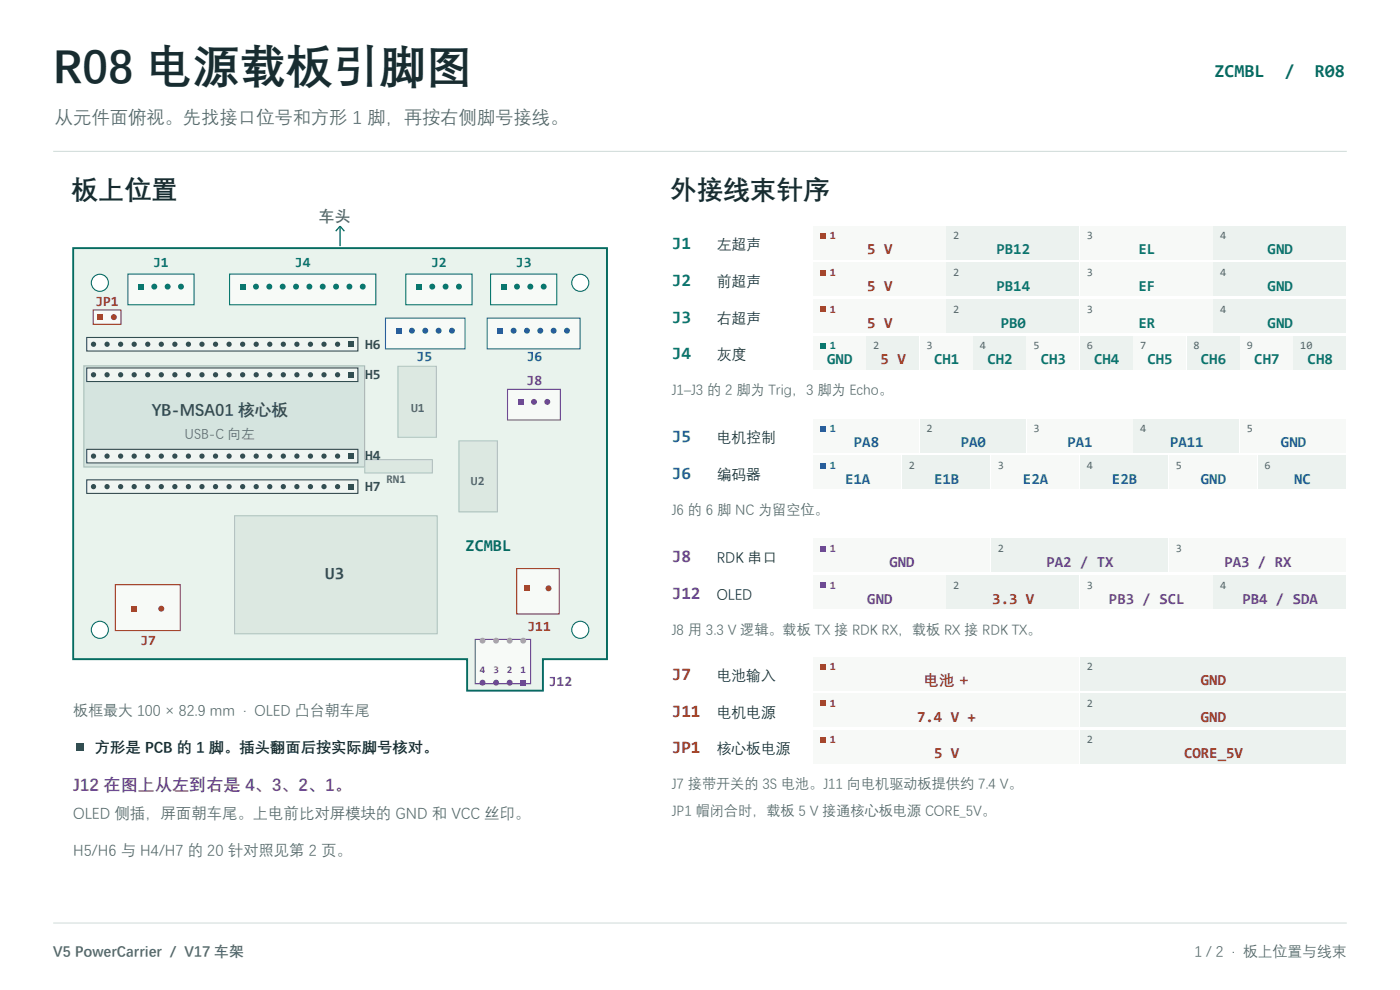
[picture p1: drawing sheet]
<svg xmlns="http://www.w3.org/2000/svg" width="297mm" height="210mm" viewBox="0 0 297 210" stroke-linecap="round" stroke-linejoin="round" font-family="sans-serif">
<path d="M11.3 32.1h274.4" fill="none" stroke="#cedad7" stroke-width=".21"/>
<path d="M72.1 48v4.2M72.1 48l-.9 1M72.1 48l1 1" fill="none" stroke="#076b60" stroke-width=".28"/>
<path d="M15.5 52.6h113.3v87.2h-13.6v6.7h-16.1v-6.7h-83.6z" fill-rule="evenodd" fill="#e9f3ed" stroke="#076b60" stroke-width=".41"/>
<path d="M17.8 77.6h59.6v21.5h-59.6z" fill-rule="evenodd" fill="#d5e4df" stroke="#a6beb5" stroke-width=".23"/>
<g fill="#dce8e1" stroke="#b0c7bc" stroke-width=".23">
<path d="M84.4 77.7h8.2v15.1h-8.2z" fill-rule="evenodd"/>
<path d="M97.4 93.5h8.1v15.1h-8.1z" fill-rule="evenodd"/>
<path d="M49.8 109.4h43v25h-43z" fill-rule="evenodd"/>
<path d="M77.4 97.5h14.3v2.8h-14.3z" fill-rule="evenodd"/>
</g>
<g fill="#f7faf7" stroke="#08766d" stroke-width=".23">
<path d="M27.1 58.1h14.1v6.5h-14.1z" fill-rule="evenodd"/>
<path d="M86.1 58.1h14v6.5h-14z" fill-rule="evenodd"/>
<path d="M104.1 58.1h14v6.5h-14z" fill-rule="evenodd"/>
<path d="M48.7 58.1h31v6.5h-31z" fill-rule="evenodd"/>
</g>
<g fill="#f7faf7" stroke="#265d9a" stroke-width=".23">
<path d="M81.8 67.5h16.9v6.5h-16.9z" fill-rule="evenodd"/>
<path d="M103.4 67.5h19.7v6.5h-19.7z" fill-rule="evenodd"/>
</g>
<g fill="#f7faf7" stroke="#a33f24" stroke-width=".23">
<path d="M24.5 124h13.7v9.8h-13.7z" fill-rule="evenodd"/>
<path d="M109.6 120.6h9v9.6h-9z" fill-rule="evenodd"/>
<path d="M19.8 65.7h5.9v3.1h-5.9z" fill-rule="evenodd"/>
</g>
<g fill="#f7faf7" stroke="#694490" stroke-width=".23">
<path d="M107.7 82.6h11.2v6.5h-11.2z" fill-rule="evenodd"/>
<path d="M100.8 135.6h11.8v9.4h-11.8z" fill-rule="evenodd"/>
</g>
<g fill="#f0f5f2" stroke="#324e51" stroke-width=".23">
<path d="M18.4 95.3h57.5v2.9h-57.5z" fill-rule="evenodd"/>
<path d="M18.4 78.1h57.5v2.8h-57.5z" fill-rule="evenodd"/>
<path d="M18.4 71.6h57.5v2.9h-57.5z" fill-rule="evenodd"/>
<path d="M18.4 101.8h57.5v2.9h-57.5z" fill-rule="evenodd"/>
</g>
<g fill="#324e51">
<path d="M73.9 96.2h1.1v1.1h-1.1z" fill-rule="evenodd"/>
<path d="M73.9 78.9h1.1v1.2h-1.1z" fill-rule="evenodd"/>
<circle cx="19.8" cy="96.8" r=".56"/>
<circle cx="22.7" cy="96.8" r=".56"/>
<circle cx="25.6" cy="96.8" r=".56"/>
<circle cx="28.5" cy="96.8" r=".56"/>
<circle cx="31.3" cy="96.8" r=".56"/>
<circle cx="34.2" cy="96.8" r=".56"/>
<circle cx="37.1" cy="96.8" r=".56"/>
<circle cx="40" cy="96.8" r=".56"/>
<circle cx="42.8" cy="96.8" r=".56"/>
<circle cx="45.7" cy="96.8" r=".56"/>
<circle cx="48.6" cy="96.8" r=".56"/>
<circle cx="51.5" cy="96.8" r=".56"/>
<circle cx="54.4" cy="96.8" r=".56"/>
<circle cx="57.2" cy="96.8" r=".56"/>
<circle cx="60.1" cy="96.8" r=".56"/>
<circle cx="63" cy="96.8" r=".56"/>
<circle cx="65.9" cy="96.8" r=".56"/>
<circle cx="68.7" cy="96.8" r=".56"/>
<circle cx="71.6" cy="96.8" r=".56"/>
<circle cx="19.8" cy="79.5" r=".56"/>
<circle cx="22.7" cy="79.5" r=".56"/>
<circle cx="25.6" cy="79.5" r=".56"/>
<circle cx="28.5" cy="79.5" r=".56"/>
<circle cx="31.3" cy="79.5" r=".56"/>
<circle cx="34.2" cy="79.5" r=".56"/>
<circle cx="37.1" cy="79.5" r=".56"/>
<circle cx="40" cy="79.5" r=".56"/>
<circle cx="42.8" cy="79.5" r=".56"/>
<circle cx="45.7" cy="79.5" r=".56"/>
<circle cx="48.6" cy="79.5" r=".56"/>
<circle cx="51.5" cy="79.5" r=".56"/>
<circle cx="54.4" cy="79.5" r=".56"/>
<circle cx="57.2" cy="79.5" r=".56"/>
<circle cx="60.1" cy="79.5" r=".56"/>
<circle cx="63" cy="79.5" r=".56"/>
<circle cx="65.9" cy="79.5" r=".56"/>
<circle cx="68.7" cy="79.5" r=".56"/>
<circle cx="71.6" cy="79.5" r=".56"/>
</g>
<g fill="#08766d">
<path d="M29.3 60.2h1.2v1.2h-1.2z" fill-rule="evenodd"/>
<path d="M88.2 60.2h1.3v1.2h-1.3z" fill-rule="evenodd"/>
<path d="M106.2 60.2h1.3v1.2h-1.3z" fill-rule="evenodd"/>
<path d="M50.8 60.2h1.3v1.2h-1.3z" fill-rule="evenodd"/>
<circle cx="32.7" cy="60.8" r=".63"/>
<circle cx="35.6" cy="60.8" r=".63"/>
<circle cx="38.4" cy="60.8" r=".63"/>
<circle cx="91.7" cy="60.8" r=".63"/>
<circle cx="94.5" cy="60.8" r=".63"/>
<circle cx="97.4" cy="60.8" r=".63"/>
<circle cx="109.7" cy="60.8" r=".63"/>
<circle cx="112.5" cy="60.8" r=".63"/>
<circle cx="115.3" cy="60.8" r=".63"/>
<circle cx="54.3" cy="60.8" r=".63"/>
<circle cx="57.1" cy="60.8" r=".63"/>
<circle cx="60" cy="60.8" r=".63"/>
<circle cx="62.8" cy="60.8" r=".63"/>
<circle cx="65.6" cy="60.8" r=".63"/>
<circle cx="68.5" cy="60.8" r=".63"/>
<circle cx="71.3" cy="60.8" r=".63"/>
<circle cx="74.1" cy="60.8" r=".63"/>
<circle cx="77" cy="60.8" r=".63"/>
</g>
<g fill="#265d9a">
<path d="M83.9 69.5h1.3v1.3h-1.3z" fill-rule="evenodd"/>
<path d="M105.5 69.5h1.3v1.3h-1.3z" fill-rule="evenodd"/>
<circle cx="87.4" cy="70.1" r=".63"/>
<circle cx="90.2" cy="70.1" r=".63"/>
<circle cx="93" cy="70.1" r=".63"/>
<circle cx="95.9" cy="70.1" r=".63"/>
<circle cx="109" cy="70.1" r=".63"/>
<circle cx="111.8" cy="70.1" r=".63"/>
<circle cx="114.6" cy="70.1" r=".63"/>
<circle cx="117.5" cy="70.1" r=".63"/>
<circle cx="120.3" cy="70.1" r=".63"/>
</g>
<g fill="#694490">
<path d="M109.8 84.6h1.3v1.3h-1.3z" fill-rule="evenodd"/>
<circle cx="113.3" cy="85.2" r=".63"/>
<circle cx="116.1" cy="85.2" r=".63"/>
</g>
<g fill="#a33f24">
<path d="M27.8 128.5h1.3v1.2h-1.3z" fill-rule="evenodd"/>
<path d="M111.3 124.2h1.2v1.2h-1.2z" fill-rule="evenodd"/>
<path d="M20.6 66.6h1.3v1.3h-1.3z" fill-rule="evenodd"/>
<circle cx="34.2" cy="129.1" r=".63"/>
<circle cx="116.4" cy="124.8" r=".63"/>
<circle cx="24.2" cy="67.3" r=".63"/>
</g>
<g fill="#324e51">
<path d="M73.9 72.5h1.1v1.1h-1.1z" fill-rule="evenodd"/>
<path d="M73.9 102.7h1.1v1.1h-1.1z" fill-rule="evenodd"/>
<circle cx="19.8" cy="73" r=".56"/>
<circle cx="22.7" cy="73" r=".56"/>
<circle cx="25.6" cy="73" r=".56"/>
<circle cx="28.5" cy="73" r=".56"/>
<circle cx="31.3" cy="73" r=".56"/>
<circle cx="34.2" cy="73" r=".56"/>
<circle cx="37.1" cy="73" r=".56"/>
<circle cx="40" cy="73" r=".56"/>
<circle cx="42.8" cy="73" r=".56"/>
<circle cx="45.7" cy="73" r=".56"/>
<circle cx="48.6" cy="73" r=".56"/>
<circle cx="51.5" cy="73" r=".56"/>
<circle cx="54.4" cy="73" r=".56"/>
<circle cx="57.2" cy="73" r=".56"/>
<circle cx="60.1" cy="73" r=".56"/>
<circle cx="63" cy="73" r=".56"/>
<circle cx="65.9" cy="73" r=".56"/>
<circle cx="68.7" cy="73" r=".56"/>
<circle cx="71.6" cy="73" r=".56"/>
<circle cx="19.8" cy="103.2" r=".56"/>
<circle cx="22.7" cy="103.2" r=".56"/>
<circle cx="25.6" cy="103.2" r=".56"/>
<circle cx="28.5" cy="103.2" r=".56"/>
<circle cx="31.3" cy="103.2" r=".56"/>
<circle cx="34.2" cy="103.2" r=".56"/>
<circle cx="37.1" cy="103.2" r=".56"/>
<circle cx="40" cy="103.2" r=".56"/>
<circle cx="42.8" cy="103.2" r=".56"/>
<circle cx="45.7" cy="103.2" r=".56"/>
<circle cx="48.6" cy="103.2" r=".56"/>
<circle cx="51.5" cy="103.2" r=".56"/>
<circle cx="54.4" cy="103.2" r=".56"/>
<circle cx="57.2" cy="103.2" r=".56"/>
<circle cx="60.1" cy="103.2" r=".56"/>
<circle cx="63" cy="103.2" r=".56"/>
<circle cx="65.9" cy="103.2" r=".56"/>
<circle cx="68.7" cy="103.2" r=".56"/>
<circle cx="71.6" cy="103.2" r=".56"/>
</g>
<g fill="#694490">
<path d="M110.4 144.2h1.2v1.2h-1.2z" fill-rule="evenodd"/>
<circle cx="108.1" cy="144.8" r=".63"/>
<circle cx="105.2" cy="144.8" r=".63"/>
<circle cx="102.4" cy="144.8" r=".63"/>
</g>
<g fill="#a89cb9">
<circle cx="111" cy="135.9" r=".63"/>
<circle cx="108.1" cy="135.9" r=".63"/>
<circle cx="105.2" cy="135.9" r=".63"/>
<circle cx="102.4" cy="135.9" r=".63"/>
</g>
<g fill="#fff" stroke="#076b60" stroke-width=".23">
<circle cx="21.2" cy="60" r="1.81"/>
<circle cx="123.1" cy="60" r="1.81"/>
<circle cx="21.2" cy="133.6" r="1.81"/>
<circle cx="123.1" cy="133.6" r="1.81"/>
</g>
<path d="M16.1 157.6h1.7v1.6h-1.7z" fill-rule="evenodd" fill="#324e51"/>
<path d="M172.5 48h28.1v7h-28.1z" fill-rule="evenodd" fill="#f7f9f7"/>
<path d="M174 49.5h1.3v1.2h-1.3z" fill-rule="evenodd" fill="#a33f24"/>
<path d="M200.8 48h28.1v7h-28.1z" fill-rule="evenodd" fill="#ecf2ef"/>
<path d="M229.1 48h28.1v7h-28.1z" fill-rule="evenodd" fill="#f7f9f7"/>
<path d="M257.4 48h28.1v7h-28.1z" fill-rule="evenodd" fill="#ecf2ef"/>
<path d="M172.5 55.7h28.1v7.1h-28.1z" fill-rule="evenodd" fill="#f7f9f7"/>
<path d="M174 57.2h1.3v1.3h-1.3z" fill-rule="evenodd" fill="#a33f24"/>
<path d="M200.8 55.7h28.1v7.1h-28.1z" fill-rule="evenodd" fill="#ecf2ef"/>
<path d="M229.1 55.7h28.1v7.1h-28.1z" fill-rule="evenodd" fill="#f7f9f7"/>
<path d="M257.4 55.7h28.1v7.1h-28.1z" fill-rule="evenodd" fill="#ecf2ef"/>
<path d="M172.5 63.5h28.1v7.1h-28.1z" fill-rule="evenodd" fill="#f7f9f7"/>
<path d="M174 65h1.3v1.3h-1.3z" fill-rule="evenodd" fill="#a33f24"/>
<path d="M200.8 63.5h28.1v7.1h-28.1z" fill-rule="evenodd" fill="#ecf2ef"/>
<path d="M229.1 63.5h28.1v7.1h-28.1z" fill-rule="evenodd" fill="#f7f9f7"/>
<path d="M257.4 63.5h28.1v7.1h-28.1z" fill-rule="evenodd" fill="#ecf2ef"/>
<path d="M172.5 71.3h11.1v7h-11.1z" fill-rule="evenodd" fill="#f7f9f7"/>
<path d="M174 72.7h1.3v1.3h-1.3z" fill-rule="evenodd" fill="#08766d"/>
<path d="M183.8 71.3h11.1v7h-11.1z" fill-rule="evenodd" fill="#ecf2ef"/>
<path d="M195.2 71.3h11.1v7h-11.1z" fill-rule="evenodd" fill="#f7f9f7"/>
<path d="M206.5 71.3h11.1v7h-11.1z" fill-rule="evenodd" fill="#ecf2ef"/>
<path d="M217.8 71.3h11.1v7h-11.1z" fill-rule="evenodd" fill="#f7f9f7"/>
<path d="M229.1 71.3h11.1v7h-11.1z" fill-rule="evenodd" fill="#ecf2ef"/>
<path d="M240.5 71.3h11.1v7h-11.1z" fill-rule="evenodd" fill="#f7f9f7"/>
<path d="M251.8 71.3h11.1v7h-11.1z" fill-rule="evenodd" fill="#ecf2ef"/>
<path d="M263.1 71.3h11.1v7h-11.1z" fill-rule="evenodd" fill="#f7f9f7"/>
<path d="M274.4 71.3h11.1v7h-11.1z" fill-rule="evenodd" fill="#ecf2ef"/>
<path d="M172.5 88.9h22.4v7.1h-22.4z" fill-rule="evenodd" fill="#f7f9f7"/>
<path d="M174 90.4h1.3v1.3h-1.3z" fill-rule="evenodd" fill="#265d9a"/>
<path d="M195.2 88.9h22.4v7.1h-22.4z" fill-rule="evenodd" fill="#ecf2ef"/>
<path d="M217.8 88.9h22.4v7.1h-22.4z" fill-rule="evenodd" fill="#f7f9f7"/>
<path d="M240.5 88.9h22.4v7.1h-22.4z" fill-rule="evenodd" fill="#ecf2ef"/>
<g fill="#f7f9f7">
<path d="M263.1 88.9h22.4v7.1h-22.4z" fill-rule="evenodd"/>
<path d="M172.5 96.7h18.7v7h-18.7z" fill-rule="evenodd"/>
</g>
<path d="M174 98.1h1.3v1.3h-1.3z" fill-rule="evenodd" fill="#265d9a"/>
<path d="M191.4 96.7h18.6v7h-18.6z" fill-rule="evenodd" fill="#ecf2ef"/>
<path d="M210.3 96.7h18.6v7h-18.6z" fill-rule="evenodd" fill="#f7f9f7"/>
<path d="M229.1 96.7h18.7v7h-18.7z" fill-rule="evenodd" fill="#ecf2ef"/>
<path d="M248 96.7h18.7v7h-18.7z" fill-rule="evenodd" fill="#f7f9f7"/>
<path d="M266.9 96.7h18.6v7h-18.6z" fill-rule="evenodd" fill="#ecf2ef"/>
<path d="M172.5 114.3h37.5v7.1h-37.5z" fill-rule="evenodd" fill="#f7f9f7"/>
<path d="M174 115.8h1.3v1.3h-1.3z" fill-rule="evenodd" fill="#694490"/>
<path d="M210.3 114.3h37.5v7.1h-37.5z" fill-rule="evenodd" fill="#ecf2ef"/>
<g fill="#f7f9f7">
<path d="M248 114.3h37.5v7.1h-37.5z" fill-rule="evenodd"/>
<path d="M172.5 122.1h28.1v7h-28.1z" fill-rule="evenodd"/>
</g>
<path d="M174 123.5h1.3v1.3h-1.3z" fill-rule="evenodd" fill="#694490"/>
<path d="M200.8 122.1h28.1v7h-28.1z" fill-rule="evenodd" fill="#ecf2ef"/>
<path d="M229.1 122.1h28.1v7h-28.1z" fill-rule="evenodd" fill="#f7f9f7"/>
<path d="M257.4 122.1h28.1v7h-28.1z" fill-rule="evenodd" fill="#ecf2ef"/>
<path d="M172.5 139.3h56.4v7.1h-56.4z" fill-rule="evenodd" fill="#f7f9f7"/>
<path d="M174 140.8h1.3v1.3h-1.3z" fill-rule="evenodd" fill="#a33f24"/>
<path d="M229.1 139.3h56.4v7.1h-56.4z" fill-rule="evenodd" fill="#ecf2ef"/>
<path d="M172.5 147.1h56.4v7.1h-56.4z" fill-rule="evenodd" fill="#f7f9f7"/>
<path d="M174 148.6h1.3v1.3h-1.3z" fill-rule="evenodd" fill="#a33f24"/>
<path d="M229.1 147.1h56.4v7.1h-56.4z" fill-rule="evenodd" fill="#ecf2ef"/>
<path d="M172.5 154.9h56.4v7h-56.4z" fill-rule="evenodd" fill="#f7f9f7"/>
<path d="M174 156.4h1.3v1.2h-1.3z" fill-rule="evenodd" fill="#a33f24"/>
<path d="M229.1 154.9h56.4v7h-56.4z" fill-rule="evenodd" fill="#ecf2ef"/>
<path d="M11.3 195.8h274.4" fill="none" stroke="#cedad7" stroke-width=".21"/>
<text font-size="9.9" fill="#182c30" x="11.3" y="17.3">R08 电源载板引脚图</text>
<g font-size="5.6" fill="#182c30">
<text x="15.2" y="42">板上位置</text>
<text x="142.2" y="42">外接线束针序</text>
</g>
<g font-size="3.9" fill="#076b60">
<text x="257.6" y="16.2">ZCMBL</text>
<text x="272.5" y="16.2">/</text>
<text x="278.9" y="16.2">R08</text>
</g>
<text font-size="3.9" fill="#556969" x="11.6" y="26.1">从元件面俯视。先找接口位号和方形 1 脚，再按右侧脚号接线。</text>
<g font-size="3.7" fill="#08766d">
<text x="142.5" y="52.9">J1</text>
<text x="142.5" y="60.7">J2</text>
<text x="142.5" y="68.4">J3</text>
<text x="142.5" y="76.2">J4</text>
</g>
<g font-size="3.7" fill="#265d9a">
<text x="142.5" y="93.8">J5</text>
<text x="142.5" y="101.6">J6</text>
</g>
<g font-size="3.7" fill="#694490">
<text x="142.5" y="119.2">J8</text>
<text x="142.5" y="127">J12</text>
</g>
<g font-size="3.7" fill="#a33f24">
<text x="142.5" y="144.3">J7</text>
<text x="142.5" y="152">J11</text>
<text x="142.5" y="159.8">JP1</text>
</g>
<text font-size="3.6" fill="#324e51" x="69" y="122.7">U3</text>
<text font-size="3.6" fill="#694490" x="15.5" y="167.6">J12 在图上从左到右是 4、3、2、1。</text>
<text font-size="3.5" fill="#324e51" x="32.2" y="88.1">YB-MSA01 核心板</text>
<text font-size="3.5" fill="#076b60" x="98.8" y="117">ZCMBL</text>
<text font-size="3.4" fill="#556969" x="67.7" y="46.9">车头</text>
<g font-size="3.3" fill="#556969">
<text x="15.5" y="173.6">OLED 侧插，屏面朝车尾。上电前比对屏模块的 GND 和 VCC 丝印。</text>
<text x="15.5" y="181.3">H5/H6 与 H4/H7 的 20 针对照见第 2 页。</text>
</g>
<g font-size="3.2" fill="#a33f24">
<text x="184" y="54">5 V</text>
<text x="184" y="61.7">5 V</text>
<text x="184" y="69.5">5 V</text>
<text x="186.8" y="77.3">5 V</text>
<text x="210.5" y="128.1">3.3 V</text>
<text x="196" y="145.3">电池 +</text>
<text x="254.8" y="145.3">GND</text>
<text x="194.6" y="153.1">7.4 V +</text>
<text x="254.8" y="153.1">GND</text>
<text x="198.1" y="160.9">5 V</text>
<text x="251.2" y="160.9">CORE_5V</text>
</g>
<g font-size="3.2" fill="#08766d">
<text x="211.4" y="54">PB12</text>
<text x="241.5" y="54">EL</text>
<text x="268.9" y="54">GND</text>
<text x="211.4" y="61.7">PB14</text>
<text x="241.5" y="61.7">EF</text>
<text x="268.9" y="61.7">GND</text>
<text x="212.3" y="69.5">PB0</text>
<text x="241.5" y="69.5">ER</text>
<text x="268.9" y="69.5">GND</text>
<text x="175.5" y="77.3">GND</text>
<text x="198.1" y="77.3">CH1</text>
<text x="209.5" y="77.3">CH2</text>
<text x="220.8" y="77.3">CH3</text>
<text x="232.1" y="77.3">CH4</text>
<text x="243.4" y="77.3">CH5</text>
<text x="254.8" y="77.3">CH6</text>
<text x="266.1" y="77.3">CH7</text>
<text x="277.4" y="77.3">CH8</text>
</g>
<g font-size="3.2" fill="#265d9a">
<text x="181.2" y="94.9">PA8</text>
<text x="203.8" y="94.9">PA0</text>
<text x="226.5" y="94.9">PA1</text>
<text x="248.2" y="94.9">PA11</text>
<text x="271.7" y="94.9">GND</text>
<text x="179.3" y="102.7">E1A</text>
<text x="198.1" y="102.7">E1B</text>
<text x="217" y="102.7">E2A</text>
<text x="235.9" y="102.7">E2B</text>
<text x="254.8" y="102.7">GND</text>
<text x="274.5" y="102.7">NC</text>
</g>
<g font-size="3.2" fill="#694490">
<text x="188.7" y="120.3">GND</text>
<text x="222" y="120.3">PA2 / TX</text>
<text x="259.7" y="120.3">PA3 / RX</text>
<text x="184" y="128.1">GND</text>
<text x="235.3" y="128.1">PB3 / SCL</text>
<text x="263.6" y="128.1">PB4 / SDA</text>
</g>
<text font-size="3.2" fill="#556969" x="15.5" y="151.7">板框最大 100 × 82.9 mm · OLED 凸台朝车尾</text>
<text font-size="3.2" fill="#182c30" x="20.1" y="159.5">方形是 PCB 的 1 脚。插头翻面后按实际脚号核对。</text>
<g font-size="3.1" fill="#182c30">
<text x="152" y="52.9">左超声</text>
<text x="152" y="60.7">前超声</text>
<text x="152" y="68.4">右超声</text>
<text x="152" y="76.2">灰度</text>
<text x="152" y="93.8">电机控制</text>
<text x="152" y="101.6">编码器</text>
<text x="152" y="119.2">RDK 串口</text>
<text x="152" y="127">OLED</text>
<text x="152" y="144.3">电池输入</text>
<text x="152" y="152">电机电源</text>
<text x="152" y="159.8">核心板电源</text>
</g>
<g font-size="3.1" fill="#556969">
<text x="11.3" y="202.8">V5 PowerCarrier / V17 车架</text>
<text x="253.4" y="202.8">1 / 2 · 板上位置与线束</text>
</g>
<g font-size="3" fill="#08766d">
<text x="32.5" y="56.7">J1</text>
<text x="62.6" y="56.7">J4</text>
<text x="91.4" y="56.7">J2</text>
<text x="109.4" y="56.7">J3</text>
</g>
<g font-size="3" fill="#a33f24">
<text x="20.2" y="64.9">JP1</text>
<text x="29.8" y="136.8">J7</text>
<text x="111.9" y="133.8">J11</text>
</g>
<g font-size="3" fill="#324e51">
<text x="77.5" y="73.9">H6</text>
<text x="77.5" y="80.4">H5</text>
<text x="77.5" y="97.7">H4</text>
<text x="77.5" y="104.1">H7</text>
</g>
<g font-size="3" fill="#265d9a">
<text x="88.4" y="76.6">J5</text>
<text x="111.8" y="76.6">J6</text>
</g>
<g font-size="3" fill="#694490">
<text x="111.7" y="81.6">J8</text>
<text x="116.4" y="145.5">J12</text>
</g>
<g font-size="3" fill="#556969">
<text x="142.5" y="83.6">J1–J3 的 2 脚为 Trig，3 脚为 Echo。</text>
<text x="142.5" y="109">J6 的 6 脚 NC 为留空位。</text>
<text x="142.5" y="134.4">J8 用 3.3 V 逻辑。载板 TX 接 RDK RX，载板 RX 接 RDK TX。</text>
<text x="142.5" y="167.2">J7 接带开关的 3S 电池。J11 向电机驱动板提供约 7.4 V。</text>
<text x="142.5" y="172.9">JP1 帽闭合时，载板 5 V 接通核心板电源 CORE_5V。</text>
</g>
<text font-size="2.9" fill="#556969" x="39.2" y="93">USB-C 向左</text>
<g font-size="2.6" fill="#556969">
<text x="87.2" y="87.4">U1</text>
<text x="99.9" y="102.8">U2</text>
</g>
<text font-size="2.5" fill="#556969" x="82" y="102.5">RN1</text>
<g font-size="2.4" fill="#a33f24">
<text x="176" y="50.8">1</text>
<text x="176" y="58.6">1</text>
<text x="176" y="66.3">1</text>
<text x="176" y="142.2">1</text>
<text x="176" y="149.9">1</text>
<text x="176" y="157.7">1</text>
</g>
<g font-size="2.4" fill="#556969">
<text x="202.2" y="50.8">2</text>
<text x="230.5" y="50.8">3</text>
<text x="258.9" y="50.8">4</text>
<text x="202.2" y="58.6">2</text>
<text x="230.5" y="58.6">3</text>
<text x="258.9" y="58.6">4</text>
<text x="202.2" y="66.3">2</text>
<text x="230.5" y="66.3">3</text>
<text x="258.9" y="66.3">4</text>
<text x="185.2" y="74.1">2</text>
<text x="196.6" y="74.1">3</text>
<text x="207.9" y="74.1">4</text>
<text x="219.2" y="74.1">5</text>
<text x="230.5" y="74.1">6</text>
<text x="241.9" y="74.1">7</text>
<text x="253.2" y="74.1">8</text>
<text x="264.5" y="74.1">9</text>
<text x="275.8" y="74.1">10</text>
<text x="196.6" y="91.7">2</text>
<text x="219.2" y="91.7">3</text>
<text x="241.9" y="91.7">4</text>
<text x="264.5" y="91.7">5</text>
<text x="192.8" y="99.5">2</text>
<text x="211.7" y="99.5">3</text>
<text x="230.5" y="99.5">4</text>
<text x="249.4" y="99.5">5</text>
<text x="268.3" y="99.5">6</text>
<text x="211.7" y="117.1">2</text>
<text x="249.4" y="117.1">3</text>
<text x="202.2" y="124.9">2</text>
<text x="230.5" y="124.9">3</text>
<text x="258.9" y="124.9">4</text>
<text x="230.5" y="142.2">2</text>
<text x="230.5" y="149.9">2</text>
<text x="230.5" y="157.7">2</text>
</g>
<text font-size="2.4" fill="#08766d" x="176" y="74.1">1</text>
<g font-size="2.4" fill="#265d9a">
<text x="176" y="91.7">1</text>
<text x="176" y="99.5">1</text>
</g>
<g font-size="2.4" fill="#694490">
<text x="176" y="117.1">1</text>
<text x="176" y="124.9">1</text>
</g>
<g font-size="2.1" fill="#694490">
<text x="101.8" y="142.7">4</text>
<text x="104.7" y="142.7">3</text>
<text x="107.5" y="142.7">2</text>
<text x="110.4" y="142.7">1</text>
</g>
</svg>
